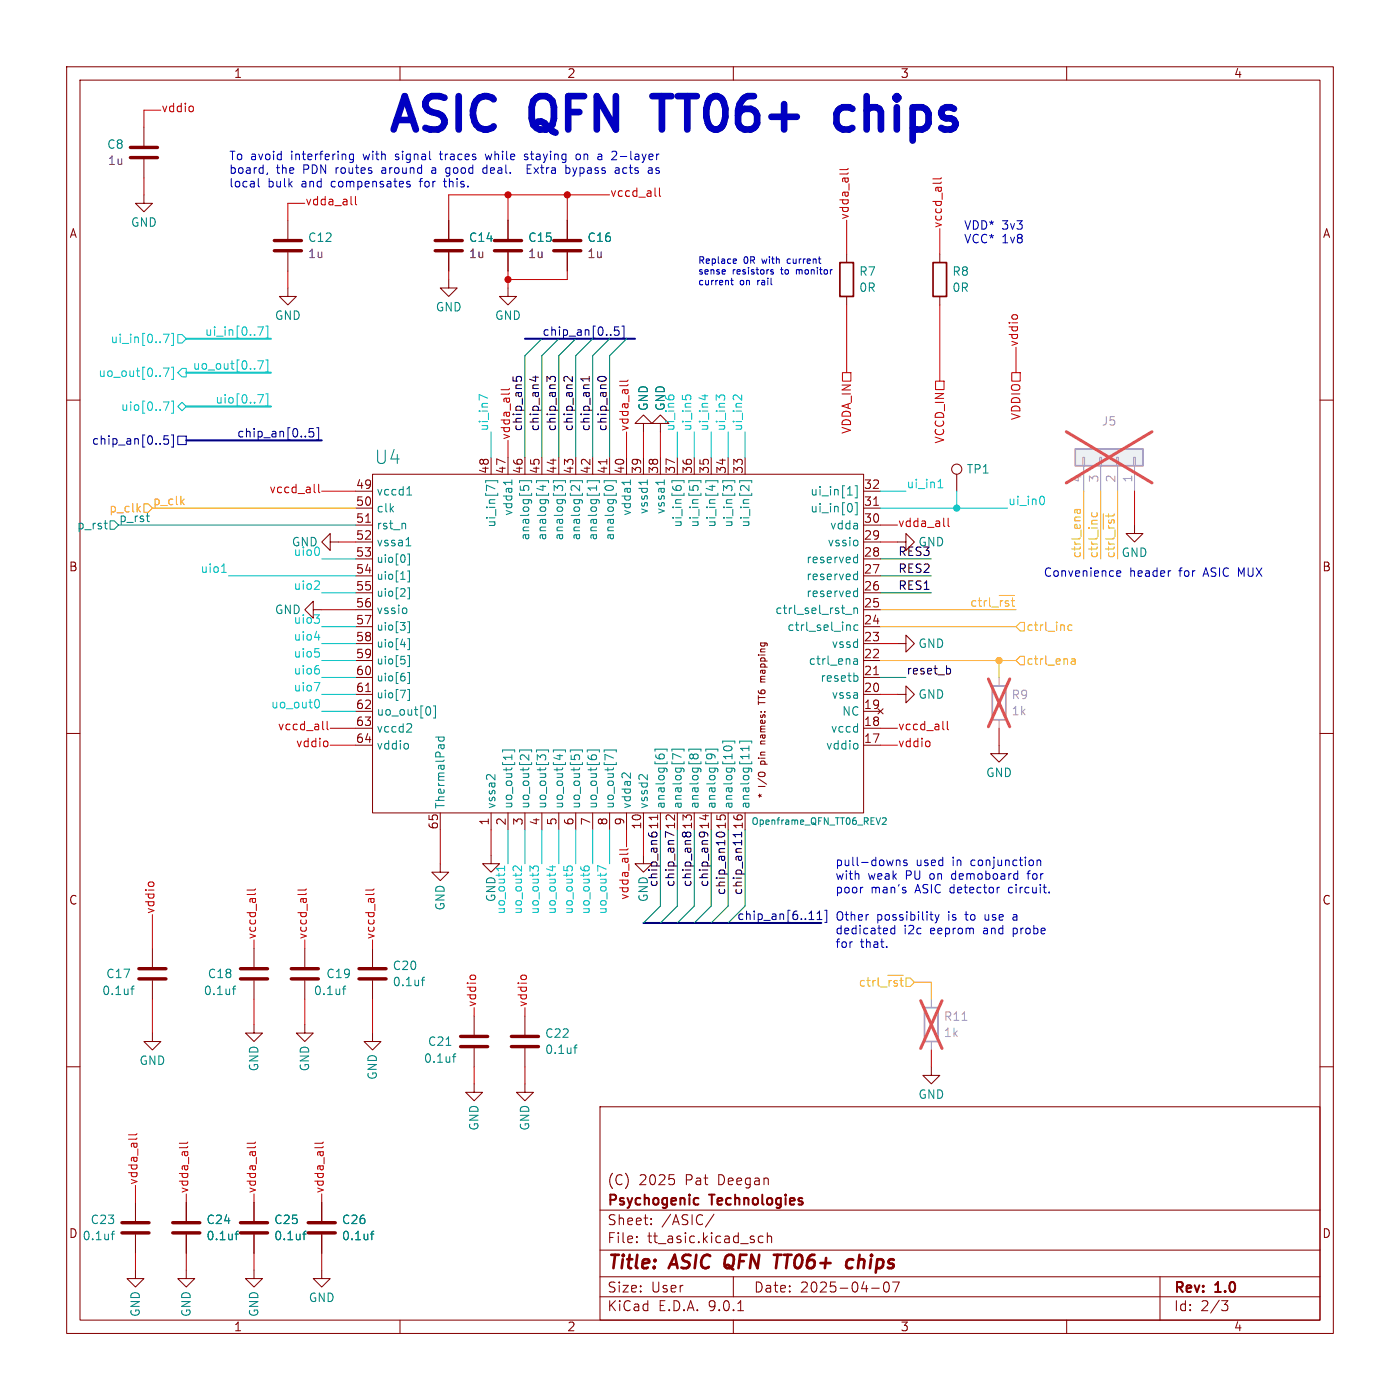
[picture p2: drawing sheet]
<svg xmlns="http://www.w3.org/2000/svg" width="210mm" height="210mm" viewBox="0 0 210 210" stroke-linecap="round" stroke-linejoin="round" font-family="sans-serif">
<g fill="none" stroke="#840000" stroke-width=".15">
<path d="M10 10h190v190h-190zM12 12h186v186h-186zM60 10v2M110 10v2M160 10v2M10 60h2M170.2 78.8v1.2h1.2l-1.2 1.3-1.3-1.3h1.3M198 60h2M134.6 96.5h1.3v-1.2l1.3 1.2-1.3 1.3v-1.3M10 110h2M198 110h2M10 160h2"/>
<path d="M90 166h108v32h-108zM100.4 176.2h.7M101 176.8l.2 .3v.3l-.2 .2M198 160h2M38.1 180.4v2.8M38.1 185.2v2.8M48.3 190.5v1.3h1.2l-1.2 1.3-1.3-1.3h1.3M60 198v2M90 194.5h108M90 191.5h108M90 187.5h108M90 181.5h108"/>
<path d="M95.5 186.3v.1M95.5 185.5v.1M97.7 183.6v.1M97.7 182.8v.1M107.1 182.1l-1.3 2M110 191.5v3M110 198v2M110.7 196.6h.8M114.5 185.5l-.5-.1-.3 .3v.4l.2 .2h.6M115.1 185.5a.37 .37 0 0 1 .6 .1v.8M115.1 184.9v1.5M130.7 193.2h1.2"/>
<path d="M132.7 192.4a1.02 1.02 0 0 0 .2 1.4h.1a.91 .91 0 0 0 .2-1.4M134.9 192.3l-.7 1.5M160 198v2M174 191.5v6.5M183.2 195.1h1l-.5 .6a.41 .41 0 0 1 .5 .3v.3l-.2 .2-.5 .1"/>
</g>
<path d="M108.9 188.5a1.5 1.5 0 0 0 0 1.6M116.1 188.2h1.1M128 189a.66 .66 0 0 0-1 .3l-.1 .5 .2 .3 .2 .1 .5-.1M128.9 188.2l-.2 2" fill="none" stroke="#840000" stroke-width=".4"/>
<path d="M104.3 179.7l.5 .1M104.8 180.6l-.5 .1" fill="none" stroke="#840000" stroke-width=".3"/>
<path d="M36.1 183.4h4M36.1 184.9h4" fill="none" stroke="#840000" stroke-width=".51"/>
<path d="M45.4 185.1h.5M45.9 184.7l-.3 .2v1.1" fill="none" stroke="#008484" stroke-width=".15"/>
<path d="M161.3 67.3h10.1v2.6h-10.1z" fill="#f0f0f0"/>
<path d="M161.3 67.3h10.1v2.6h-10.1zM148.8 102.9h2.1v5.1h-2.1zM138.7 151.1h2v5.1h-2z" fill="none" stroke="#a1a1a1" stroke-width=".25"/>
<g fill="none" stroke="#a1a1a1" stroke-width=".15">
<path d="M162.4 68.6h.3v1.3h-.3zM162.6 69.9v3.8M165 68.6h.2v1.3h-.2zM165.1 69.9v3.8M167.5 68.6h.3v1.3h-.3zM167.6 69.9v3.8M170.1 68.6h.2v1.3h-.2zM170.2 69.9v3.8M149.9 101.6v1.3M149.9 108v1.2M139.7 149.9v1.2M139.7 156.2v1.3"/>
<path d="M144.3 153.1h.7"/>
</g>
<path d="M159.9 64.8l12.9 7.6M172.8 64.8l-12.9 7.6M148.3 101.8l3.2 7.2M151.5 101.8l-3.2 7.2M138.1 150.1l3.2 7.2M141.3 150.1l-3.2 7.2" fill="none" stroke="#e65255" stroke-width=".46"/>
<g fill="none" stroke="#840000" stroke-width=".51">
<path d="M19.6 22.1h4M19.6 23.6h4M41.1 36.1h4.1M41.1 37.6h4.1M65.3 36.1h4M65.3 37.6h4M74.2 36.1h4M74.2 37.6h4M83.1 36.1h4M83.1 37.6h4M20.8 146.8h4.1M20.8 145.3h4.1"/>
<path d="M36.1 146.8h4M36.1 145.3h4M43.7 146.8h4.1M43.7 145.3h4.1M53.8 146.8h4.1M53.8 145.3h4.1M69.1 157h4.1M69.1 155.5h4.1M76.7 157h4.1M76.7 155.5h4.1M18.3 184.9h4.1M18.3 183.4h4.1"/>
<path d="M25.9 184.9h4.1M25.9 183.4h4.1M46.2 184.9h4.1M46.2 183.4h4.1"/>
</g>
<g fill="none" stroke="#840000" stroke-width=".15">
<path d="M21.6 19.1v2.8M21.6 29.2v1.3h1.3l-1.3 1.3-1.3-1.3h1.3M21.6 23.9v2.8M43.2 33v2.8M43.2 37.9v2.8M67.3 33v2.8M67.3 37.9v2.8M76.2 33v2.8M76.2 37.9v2.8M85.1 33v2.8M85.1 37.9v2.8M127 38.1v1.3"/>
<path d="M141 38.1v1.3M43.2 43.2v1.3h1.2l-1.2 1.2-1.3-1.2h1.3M67.3 41.9v1.3h1.3l-1.3 1.3-1.3-1.3h1.3M76.2 43.2v1.3h1.3l-1.3 1.2-1.3-1.2h1.3M127 44.5v1.2M141 44.5v1.2M53.3 78.8h2.6M53.3 76.2h2.6M53.3 73.7h2.6M54.9 78.3h.7M55.9 71.1h73.6v50.8h-73.6zM73.7 68.6v2.5"/>
<path d="M76.2 68.6v2.5M78.7 68.6v2.5M81.3 68.6v2.5M83.8 68.6v2.5M86.4 68.6v2.5M88.9 68.6v2.5M91 68.9v.7M91.4 68.6v2.5M94 68.6v2.5M96.5 63.5h1.3l-1.3-1.3-1.3 1.3h1.3v1.3M96.5 68.6v2.5M99.1 63.5h1.2l-1.2-1.3-1.3 1.3h1.3v1.3"/>
<path d="M99.1 68.6v2.5M101.6 68.6v2.5M104.1 68.6v2.5M106.7 68.6v2.5M109.2 68.6v2.5M111.8 68.6v2.5M129.5 78.8h2.6M129.5 76.2h2.6M129.5 73.7h2.6M131.1 75.8h.7M143.5 71.1v2.6M47 91.5v-1.3l-1.3 1.3 1.3 1.2v-1.2h1.3"/>
<path d="M49.5 81.3v-1.3l-1.2 1.3 1.2 1.3v-1.3h1.3M53.3 99.1h2.6M53.3 96.5h2.6M53.3 94h2.6M53.3 91.5h2.6M53.3 88.9h2.6M53.3 86.4h2.6M53.3 83.8h2.6M53.3 81.3h2.6M129.5 99.1h2.6M129.5 96.5h2.6M129.5 94h2.6"/>
<path d="M129.5 91.5h2.6M129.5 88.9h2.6M129.5 86.4h2.6M129.5 83.8h2.6M129.5 81.3h2.6M134.6 81.3h1.3v-1.3l1.3 1.3-1.3 1.3v-1.3M53.3 111.8h2.6M53.3 109.2h2.6M53.3 106.7h2.6M53.3 104.2h2.6M53.3 101.6h2.6M54.9 103.7h.7"/>
<path d="M113.8 105.1v.6M113.8 105.4h1M114.1 111.6h.7M114.1 101.7l.1 .2M114.1 111.5l.1 .1M114.2 101.9l-.1 .1M114.2 101.9h.6M129.5 111.8h2.6M129.5 109.2h2.6M129.5 106.7h2.6M129.5 104.2h2.6M129.5 101.6h2.6"/>
<path d="M131.1 101.2h.7M131.7 106.3l.8 .8M132.5 106.3l-.8 .8M134.6 104.2h1.3v-1.3l1.3 1.3-1.3 1.2v-1.2M149.9 111.8v1.2h1.2l-1.2 1.3-1.3-1.3h1.3M66 129.6v1.2h1.3l-1.3 1.3-1.2-1.3h1.2M66 121.9v2.6M73.7 128.3v1.3h1.2l-1.2 1.2-1.3-1.2h1.3M73.7 121.9v2.6M76.2 121.9v2.6M78.7 121.9v2.6M81.3 121.9v2.6"/>
<path d="M83.8 121.9v2.6M86.4 121.9v2.6M88.9 121.9v2.6M91.4 121.9v2.6M94 121.9v2.6M96.5 128.3v1.3h1.3l-1.3 1.2-1.3-1.2h1.3M96.5 121.9v2.6M98.6 122.2v.8M99.1 121.9v2.6M101.6 121.9v2.6M104.1 121.9v2.6M106.7 121.9v2.6"/>
<path d="M109.2 121.9v2.6M111.8 121.9v2.6M22.9 155v1.2h1.2l-1.2 1.3-1.3-1.3h1.3M22.9 142.3v2.8M22.9 147.1v2.8M38.1 153.7v1.3h1.3l-1.3 1.2-1.3-1.2h1.3M38.1 142.3v2.8M38.1 147.1v2.8M45.7 153.7v1.3h1.3l-1.3 1.2-1.3-1.2h1.3M45.7 142.3v2.8M45.7 147.1v2.8M55.9 155v1.2h1.2l-1.2 1.3-1.3-1.3h1.3"/>
<path d="M55.9 142.3v2.8M55.9 147.1v2.8M71.1 152.4v2.8M71.1 157.2v2.8M78.7 152.4v2.8M78.7 157.2v2.8M71.1 162.6v1.2h1.3l-1.3 1.3-1.3-1.3h1.3M78.7 162.6v1.2h1.3l-1.3 1.3-1.2-1.3h1.2M139.7 160v1.3h1.3l-1.3 1.3-1.3-1.3h1.3M20.3 190.5v1.3h1.3l-1.3 1.3-1.3-1.3h1.3M20.3 180.4v2.8M20.3 185.2v2.8"/>
<path d="M27.9 190.5v1.3h1.3l-1.3 1.3-1.2-1.3h1.2M27.9 180.4v2.8M27.9 185.2v2.8M38.1 190.5v1.3h1.3l-1.3 1.3-1.3-1.3h1.3M38.1 180.4v2.8M38.1 185.2v2.8M48.3 180.4v2.8M48.3 185.2v2.8"/>
<circle cx="143.5" cy="70.4" r=".76"/>
</g>
<g fill="none" stroke="#008484" stroke-width=".15">
<path d="M15.6 78.5h.5M15.9 79.3h.2M16.5 78.1h.6l.7 .7-.7 .6h-.6zM17.8 78.8h35.5M21.9 77.4h.5M22.2 78.2h.2M60.8 78.6v.7M61 74.3h.7M61.3 73.2l.1-.2v1.3M72.8 72.4v-.3h1.9v.3M74.2 73.3l-1.2-.5v.8M76.8 72v.7"/>
<path d="M76.8 72.4h-1.3l.2 .1M77.9 72.4v-.3h1.8v.3M78 72.9v.6M78.5 73.4v-.3l.3-.3 .5 .2v.4M80.5 72.4v-.3h1.8v.3M81 73h.9M81.4 72.8v.8l-.9-.3M83 72.4v-.3h1.8v.3M84.4 73.4v-.3l-.2-.3-.5 .1-.1 .4-.5-.5v.8M85.5 72.4v-.3h1.9v.3M86.9 72.8v.8l-.9-.8-.3 .2v.4M88.1 72.4v-.3h1.8v.3"/>
<path d="M89.5 72.8v.8M89.5 73.2h-1.3l.3 .2M90.6 72.4v-.3h1.8v.3M90.8 73.4l-.1-.1a.69 .69 0 0 1 .6-.5 .69 .69 0 0 1 .7 .2v.4M94.6 72v.7M94.6 72.4h-1.3l.2 .1M97.1 72v.7M99.6 72v.7M100.8 72.4v-.3h1.8v.3M100.9 73v.2M101.4 73.1l.2-.3h.3l.3 .3M103.3 72.4v-.3h1.8v.3"/>
<path d="M103.4 72.9v.6M103.9 73.1l.3-.3h.3l.2 .3M105.9 72.4v-.3h1.8v.3M106.4 73h.9M106.8 72.8v.8M108.4 72.4v-.3h1.8v.3M109 73.3l-.5-.5v.8M109 73.1l.3-.3h.3l.2 .3M110.9 72.4v-.3h1.9v.3M112.3 72.8v.8l-.7-.7-.3-.1-.2 .3M127.1 74.3h.7M127.5 75.5a.79 .79 0 0 1 0 1.3"/>
<path d="M128.3 75.4h.3v1.8h-.3M128.3 72.9h.3v1.8h-.3M60.1 96.7h.7M60.9 81.9h.7M61 91.3v.6M61.1 83.1h.3v1.6h-.3M61.1 85.6h.3v1.7h-.3M61.1 88.2h.3v1.6h-.3M61.1 93.3h.3v1.6h-.3M61.1 95.8h.3v1.6h-.3M61.1 98.3h.3v1.7h-.3M126.8 92.2h1"/>
<path d="M127.4 93.7l.1 .2v.7M128 99.5l.2 .2 .4-.1M128.1 91.3l.2-.1 .3 .1v.7M128.1 98.9h.5v.8M128.1 91.2v.8M128.1 89.4h.5M128.1 88.7h.5M128.1 86.9h.5M128.1 86.2h.5M128.1 84.4h.5M128.1 83.6h.5M128.6 81.2v.6"/>
<path d="M128.6 83.1v1.3M128.6 85.7v1.3M128.6 88.2v1.3M128.6 99.1l-.4 .1-.2 .2M128.7 93.8l-.4-.1-.2 .3v.3l.1 .2h.5M60 103.5h.8l-.5 1.2M61.1 103.4h.3v1.7h-.3M61.1 100.9h.3v1.6h-.3M61.1 111.6l.2 .2v.3l-.2 .2M61.5 108.5l.2 .3v.3l-.7 .7h.7M64.2 106a.69 .69 0 0 1 .5 .5 .69 .69 0 0 1-.3 .7l-.2 .1M65 105.9h.3v1.8h-.3"/>
<path d="M65.3 110.6h1.3M65.8 110.6v.3l.2 .3h.4l.2-.2v-.4M74.2 116.2v.8l-.7-.7-.3-.1-.2 .1M75.4 112.8v-.3h1.8v.3M76.8 113.2v.8M77.9 112.8v-.3h1.8v.3M79.3 113.2v.8l-.9-.8-.3 .1-.1 .5M80.5 112.8v-.3h1.8v.3M81.9 113.8v-.3l-.3-.3-.4 .1-.1 .3-.5-.4v.8M83 112.8v-.3h1.8v.3M83.6 113.3h.8M84 113.2v.8"/>
<path d="M85.5 112.8v-.3h1.9v.3M85.7 113.3v.6M86.2 113.8v-.3l.2-.3 .5 .1v.5M88.1 112.8v-.3h1.8v.3M88.2 113.3v.3M88.7 113.7v-.2l.2-.3 .5 .1 .1 .4M90.6 112.8v-.3h1.8v.3M92 113.7l-1.3-.5v.8M94.6 115.9v.8l-.8-.7-.3-.1-.2 .3M97.1 116.2v.8l-.7-.7-.3-.1-.2 .1M98.2 112.7v-.3h1.9v.3M98.4 113.2l.1 .4"/>
<path d="M98.9 113.7v-.4l.2-.2 .5 .1v.5M100.8 112.7v-.3h1.8v.3M102.2 113.6l-1.3-.6v.9M103.3 112.7v-.3h1.8v.3M104 113.3l-.2-.2-.2 .1-.2 .1 .1 .4M104 113.3l.2-.2 .4 .1 .1 .1v.4M104 113.6l-.1 .1M104 113.3v.3M104 113.6l.1 .1M105.9 112.7v-.3h1.8v.3M106 113.7v-.4l.1-.1a.84 .84 0 0 1 1.2 .3v.2M106.5 113.1l.3 .2-.1 .4"/>
<path d="M108.4 111.5v-.3h1.8v.3M108.6 112.1a.84 .84 0 0 1 1.2 .1 .69 .69 0 0 1-.5 .5 .69 .69 0 0 1-.7-.3zM110.9 111.5v-.3h1.9v.3M112.3 111.9v.7M112.3 112.3h-1.2l.3 .3M128.2 101.4h.4l.1 .2-.1 .5-.4 .1M128.6 111.6l.1 .2v.3l-.1 .2M132.4 122.8l.3-.1 .2 .2-.6 .8h.6M19.6 148.3h.5M20.1 147.9l-.3 .2v1.1M34.9 148.3h.4M35.3 147.9l-.3 .2v1.1"/>
<path d="M51.4 148.3h.5M51.9 147.9l-.3 .2v1.1M63.2 147h.5M63.7 146.6l-.3 .2v1.1M66.9 156.8h.7M67.9 158.5h.5M68.4 158.1l-.3 .2v1M86.1 157.2h.4M86.5 156.7l-.3 .2v1.1M16.7 185.1h.5M17.2 184.7l-.3 .2v1.1M35.3 185.1h.4"/>
<path d="M35.7 184.7l-.3 .2v1.1M45.4 185.1h.5M45.9 184.7l-.3 .2v1.1M55.6 185.1h.5M56.1 184.7l-.3 .2v1.1"/>
</g>
<path d="M126 39.4h2v5.1h-2zM140 39.4h2v5.1h-2z" fill="none" stroke="#840000" stroke-width=".25"/>
<g fill="none" stroke="#c20000" stroke-width=".15">
<path d="M24.1 16.5h-2.5v2.6M28.9 16l.1 .2v.3l-.1 .2M21.6 26.7v2.5M45.7 30.5h-2.5v2.5M52.7 30.7h.1M53.3 29.5v1l.2 .2M76.2 29.2v3.8M85.1 29.2v3.8M91.4 29.2h-24.1v3.8M98.3 29.4l.1 .1M98.9 28.2v1.1l.2 .2M127 33v5.1"/>
<path d="M127.2 25.9v.1M127.2 25.3l-.2 .1h-1M141 34.3v3.8M141.2 27.3l-.1 .1M141.2 26.6l-.2 .2h-1.1M43.2 40.7v2.5M67.3 40.7v1.2M76.2 40.7v2.5M76.4 58.3l-.2 .2h-1M76.4 58.9v.2M85.1 40.7v1.2h-8.9M94.2 57.7l-.1 .1"/>
<path d="M94.2 57l-.2 .2h-1.1M126.4 55.9h1.2v1.3h-1.2zM127 45.7v10.2M140.3 57.2h1.3v1.2h-1.3zM141 45.7v11.5M151.8 55.9h1.2v1.3h-1.2zM151.8 47.3l.2-.1h.4l.2 .1M152.4 52.1v3.8M47.2 73.8l.1 .1M47.8 72.6v1.1l.2 .2M48.3 73.7h5M76.2 66.1v2.5"/>
<path d="M94 64.8v3.8M96.5 64.8v3.8M99.1 64.8v3.8M132.1 78.8h2.5M141.6 78.9l.1 .1M142.2 77.7v1.1l.2 .2M170.2 73.7v5.1M48.3 91.5h5M50.8 81.3h2.5M132.1 96.5h2.5M132.1 81.3h2.5M48.5 109.4l.1 .1"/>
<path d="M49.1 108.2v1.1l.1 .2M49.1 111.2l.1 .2v.4l-.1 .1M49.5 109.2h3.8M49.5 111.8h3.8M132.1 109.2h2.5M132.1 111.8h2.5M132.1 104.2h2.5M139.4 111.2l.1 .2v.4l-.1 .1M141.5 109.4l.1 .1M142.1 108.2v1.1l.2 .2M149.9 109.2v2.6M22.3 132.4l.2-.1h.3l.2 .1"/>
<path d="M22.9 137.2v5.1M38.3 133.3l-.2 .2h-1M38.3 134v.1M46 133.3l-.2 .2h-1.1M46 134l-.1 .1M56.1 134l-.1 .1M56.1 133.3l-.2 .2h-1.1M66 124.5v5.1M73.7 124.5v3.8M94 124.5v2.5M94.2 128l-.1 .1M94.2 127.3l-.2 .2h-1.1"/>
<path d="M96.5 124.5v3.8M22.9 149.9v5.1M38.1 141v1.3M38.1 149.9v3.8M45.7 141v1.3M45.7 149.9v3.8M55.9 141v1.3M55.9 149.9v5.1M70.6 146.4l.1-.1h.4l.2 .1M71.1 151.1v1.3M78.2 146.4l.2-.1h.3l.2 .1M78.7 151.1v1.3"/>
<path d="M139.7 157.5v2.5M20.3 177.8v2.6M20.6 170.7l-.1 .1M20.6 170l-.2 .2h-1.1M27.9 179.1v1.3M28.2 171.3l-.2 .2h-1.1M28.2 172l-.1 .1M38.1 179.1v1.3M38.3 171.3l-.2 .2h-1M38.3 172v.1M48.3 179.1v1.3M48.5 172l-.1 .1"/>
<path d="M48.5 171.3l-.2 .2h-1.1M71.1 160v2.6M78.7 160v2.6M20.3 188v2.5M27.9 188v2.5M38.1 188v2.5M48.3 188v2.5"/>
</g>
<g fill="none" stroke="#c2c200" stroke-width=".15">
<path d="M161.5 76.4l.1 .4 .1 .2M162 76.4v.4l-.1 .2M162 76.4l-.7 .1v.5M162.6 73.7v10.1M163.8 76.9l-.1 .4 .3 .2h.3l.2-.1v-.5M165.1 73.7v10.1M167.6 73.7v10.1M132.1 99.1h20.3M132.1 91.5h20.3M132.1 94h20.3M149.9 99.1v2.5M153 98.4h.7v1.3h-.7l-.6-.6z"/>
<path d="M153 93.4h.7v1.2h-.7l-.6-.6zM160.7 99.5l.2 .2 .4-.1M160.7 98.9h.5l.1 .8M160.8 93.8l-.4-.1-.2 .3v.3l.1 .2h.5M161.3 99.1l-.4 .1-.2 .2M133.2 146.3h2.3M135.9 146.7h.6l.7 .6-.7 .7h-.6zM137.2 147.3h2.5v2.6"/>
</g>
<path d="M92.8 49h-.6l-.1 .6 .2-.1 .4 .1 .2 .2-.1 .4-.2 .1-.5-.1M93.3 48.9h.3v1.8h-.3M25.2 65.4h-.6v.6l.1-.1h.5l.1 .2-.1 .4-.2 .1-.4-.1M25.7 65.2h.3v1.9h-.3M26.7 65.4h1.2v1.3h-1.2zM47 64.3h-.6l-.1 .6 .2-.1h.5l.1 .2-.1 .4-.2 .1-.5-.1M47.5 64.2h.3v1.8h-.3M122.6 137.9h.7M122.6 137l.3-.3v1.2M123.7 136.5h.3v1.9h-.3" fill="none" stroke="#000084" stroke-width=".15"/>
<g fill="none" stroke="#00c2c2" stroke-width=".15">
<path d="M24.5 50.1h.9l-.6 1.3M24.5 55.2h.9l-.6 1.3M25.7 50h.3v1.8h-.3M25.7 55.1h.3v1.8h-.3M26.7 50.2h.6l.6 .6-.6 .7h-.6zM26.7 55.9l.6-.6h.6v1.2h-.6zM38.7 54.1h.8l-.5 1.3M38.7 49h.8l-.5 1.3M38.7 59.2h.8l-.5 1.3M39.9 54h.3v1.8h-.3M39.9 48.9h.3v1.8h-.3M39.9 59.1h.3v1.8h-.3"/>
<path d="M73.1 59.7l-1.2-.5v.8M100.5 59.2l.5 .1 .1 .4M102.4 59.3v.6M102.8 59.8v-.3l.3-.3 .5 .2v.4M105.3 59.4h.9M105.7 59.2v.8M108.7 59.9v-.4l-.2-.3-.5 .1-.1 .4-.5-.5v.8M111.2 59.2v.8l-.9-.8-.3 .2v.4M24.5 60.3h.9l-.6 1.3M25.7 60.2h.3v1.8h-.3M27.3 60.3l.6 .7-.6 .6-.6-.6zM73.7 64.8v3.8"/>
<path d="M101.6 64.8v3.8M104.1 64.8v3.8M106.7 64.8v3.8M109.2 64.8v3.8M111.8 64.8v3.8M132.1 76.2h19M132.1 73.7h3.8M140.7 73.2h.7M140.8 72.2l.3-.3v1.3M143.5 73.7v2.5M156.4 74.4a.79 .79 0 0 1 0 1.3M33.2 85.9h.7"/>
<path d="M34.3 86.4h19M47.1 92.2h.8l-.4 .5M47.2 95.6h.8M47.3 97.3h.6M47.8 87.2l.1 .2v.3l-.8 .7h.8M47.8 92.8l.1 .1-.1 .5M47.8 97.8l.1 .2-.1 .5M47.9 82.5l-.1 .7M48.3 99.1h5M48.3 83.8h5M48.3 94h5M48.3 96.5h5"/>
<path d="M48.3 88.9h5M47.1 102.4h.9l-.6 1.2M47.5 104.9a.69 .69 0 0 1 .5 .5 .69 .69 0 0 1-.3 .7l-.2 .1M47.8 100.4l.1 .2-.1 .4M48.3 101.6h5M48.3 104.2h5M48.3 106.7h5M75.7 129.9v.7M75.7 130.3h-1.3l.4 .3M76.2 124.5v5.1M78.2 129.9v.8l-.9-.8-.3 .1v.4M78.7 124.5v5.1"/>
<path d="M80.8 130.5v-.4l-.3-.2-.4 .1-.1 .3-.5-.4v.8M81.3 124.5v5.1M82.5 130h.8M82.9 129.8v.8M83.8 124.5v5.1M84.6 130v.6M85.1 130.4v-.3l.2-.2 .5 .1v.4M86.4 124.5v5.1M87.1 130l.1 .4M87.6 130.4v-.3l.2-.2 .5 .1 .1 .4M88.9 124.5v5.1M90.9 130.4l-1.2-.6v.9"/>
<path d="M91.4 124.5v5.1"/>
</g>
<path d="M20.7 76.3l.4 .5M21.1 76l-.5 .4M21.6 75.6h.6l.7 .6-.7 .7h-.6zM22.9 76.2h30.4M27.3 75.2l.3 .5M27.6 74.9l-.5 .4" fill="none" stroke="#f90" stroke-width=".15"/>
<g fill="none" stroke="#000" stroke-width=".15">
<path d="M77 56.5v.6M77.5 57.1l-.1-.4 .3-.2 .5 .1v.5M79.9 56.6h.9M80.3 56.4v.8l-.9-.3M83.3 57.1v-.4l-.2-.2h-.5l-.1 .4-.5-.4v.7M85.8 56.5v.7l-.9-.7h-.2l-.1 .2v.4M88.4 56.5v.7M88.4 56.8h-1.3l.4 .4M89.8 57.1l-.1-.2a.69 .69 0 0 1 .5-.5 .69 .69 0 0 1 .7 .2v.3l-.1 .2M142.1 100.3h.4l.1 .2-.1 .5-.4 .1M97.3 124.9a.45 .45 0 0 0 .3 .6M97.8 124.9v.5"/>
<path d="M98.5 124.9v.5M101.1 125.3l-1.3-.5v.8M102.4 124.9v.5M102.8 124.9l.1 .2M102.9 125.3l-.1 .1M102.9 125.1v.2M102.9 125.3l.1 .1M103 124.9l-.1 .2M103.6 124.9v.5M105 124.9l-.1 .4 .1 .2M105.6 124.9l.1 .4-.1 .2M105.9 124.9a.45 .45 0 0 1 .3 .5"/>
<path d="M107.6 124.9l-.2 .2a.69 .69 0 0 0 .6 .5 .69 .69 0 0 0 .6-.2l.1-.3-.1-.2M111.2 124.8v.7M111.2 125.2h-1.2l.3 .3"/>
</g>
<path d="M27.9 50.8h12.7M27.9 55.9h12.7M27.9 61h12.7" fill="none" stroke="#00c2c2" stroke-width=".3"/>
<path d="M78.7 50.8h2.6M91.4 50.8h3.8M27.9 66.1h20.4M96.5 138.4h26.7" fill="none" stroke="#000084" stroke-width=".3"/>
<g fill="none" stroke="#008400" stroke-width=".15">
<path d="M81.3 50.8l-2.6 2.6v15.2M83.8 50.8l-2.5 2.6v15.2M86.4 50.8l-2.6 2.6v15.2M88.9 50.8l-2.5 2.6v15.2M91.4 50.8l-2.5 2.6v15.2M94 50.8l-2.6 2.6v15.2M132.1 88.9h7.6M132.1 83.8h7.6M132.1 86.4h7.6M132.1 101.6h3.8M99.1 124.5v11.4l-2.6 2.5M101.6 124.5v11.4l-2.5 2.5"/>
<path d="M104.1 124.5v11.4l-2.5 2.5M106.7 124.5v11.4l-2.6 2.5M109.2 124.5v11.4l-2.5 2.5M111.8 124.5v11.4l-2.6 2.5"/>
</g>
<g fill="none" stroke="#0000c2" stroke-width=".15">
<path d="M38.7 26.8v1.1l.2 .1M40.1 25.9l-.1 .3M53 23.1v1l-.2 .3-.3-.1M53 23.2l-.3-.1-.3 .3v.3l.1 .2h.5M61 27.4l.5 .4-.1 .2h-.4M61.5 27.3l-.3-.1-.2 .2M64.9 25.2h-.1M64.9 25.5a.25 .25 0 0 0-.2 .3 .25 .25 0 0 0 .2 .2M65.9 23.1h.5M66.1 22.7v1.2M66.5 27.2h.5M66.7 26.8v1.2"/>
<path d="M66.9 26.4h.3M66.9 25.9l.4 .1M67.3 25.2l-.4 .1M72.8 23.1l.2 .9 .3-.6M73 25.2h-.3l-.3 .2v.4l.1 .1h.5M79.1 25.3h.4M79.1 23.2l-.3-.1-.1 .3 .5 .3M79.2 23.8l-.2 .2-.3-.1M79.7 24.7h-.6v1.3h.6M85.4 25.2l.1 .2v.4l-.1 .1-.4 .1M85.9 25.2l.3 .8M86 26.4h-.1"/>
<path d="M86.5 23.2l.1-.1 .4 .1 .1 .5-.2 .2-.3 .1-.1-.2zM90.1 23.1l.2 .2v.7M90.3 23.9l-.2 .1M90.3 23.4l-.2 .1M92.4 25.2h.4l.1 .8M92.9 25.9l-.5 .1M92.9 25.5h-.5M93.5 25.2l-.1 .2v.4l.3 .2M98.4 25.2v.3l.5 .1v.2l-.2 .2-.3-.1M110.1 38.8l.3 .1 .1 .2-.5 .1M110.4 39.5h-.3M118.2 38.9l-.1 .1 .1 .5"/>
<path d="M108.7 40.5l.1 .2-.5 .1M109.6 42.1h.4M109.7 41.7v.9l.3 .1M116 40.5h-.3l-.1 .1 .1 .1 .3 .1v.3h-.4M119.5 40.5v.6M119.5 40.5h.1M167.5 86l.6-.1v-.2l-.4-.1-.2 .2 .1 .6h.5M175.5 85.6h.1M129.3 133.1h.1M130.2 137.2h.1M133.7 139.3l-.1 .2 .1 .5 .1 .1 .4-.1M134.2 138.8v1.3"/>
<path d="M134.5 129v.9M134.5 129.1l.1-.1 .3 .1 .1 .8M135.7 133.5l.2 .2-.2 .2M135.7 133.1l.1 .1M136 129.1l-.3-.1-.2 .2 .1 .2 .4 .1v.3h-.5M139.5 137.2h.5M139.7 138h.3M140.3 137.2l.3 .8M140.6 138l-.2 .3-.1 .2M140.9 137.2l-.3 .8M149.9 133.1l-.2 .1M152.1 137.2h-.1"/>
<path d="M152.1 137.5a.25 .25 0 0 0-.2 .3 .25 .25 0 0 0 .2 .2M154.2 130.8v1.1M155.6 129.1l.1-.1 .3 .1 .1 .8M155.6 129v.9M157.4 133.8v.1M133 142v.1"/>
</g>
<path d="M97.9 14.4h2.8M127.9 16.3l-.5-.2h-1l-.7 .5-.2 .4v1.5l.5 .7 .4 .2h1l.5-.2" fill="none" stroke="#0000c2" stroke-width="1"/>
<circle cx="143.5" cy="76.2" r=".46" fill="#00c2c2" stroke="#00c2c2" stroke-width=".15"/>
<g fill="#c20000" stroke="#c20000" stroke-width=".15">
<circle cx="76.2" cy="41.9" r=".46"/>
<circle cx="76.2" cy="29.2" r=".46"/>
<circle cx="85.1" cy="29.2" r=".46"/>
</g>
<circle cx="149.9" cy="99.1" r=".46" fill="#c2c200" stroke="#c2c200" stroke-width=".15"/>
<g font-size="7" fill="#0000c2">
<text x="57.9" y="20.1">ASIC</text>
<text x="80.2" y="20.1">QFN</text>
<text x="100.7" y="20.1">TT06+</text>
<text x="129.9" y="20.1">chips</text>
</g>
<text font-size="2.8" fill="#008484" x="56.1" y="69.8">U4</text>
<g font-size="2.8" fill="#840000">
<text x="91" y="190.9">Title:</text>
<text x="100.7" y="190.9">ASIC</text>
<text x="109.6" y="190.9">QFN</text>
<text x="117.8" y="190.9">TT06+</text>
<text x="129.4" y="190.9">chips</text>
</g>
<g font-size="2.1" fill="#840000">
<text x="91" y="178">(C)</text>
<text x="95.8" y="178">2025</text>
<text x="102.8" y="178">Pat</text>
<text x="107.8" y="178">Deegan</text>
<text x="91" y="184">Sheet:</text>
<text x="91" y="181.2">Psychogenic</text>
<text x="99.2" y="184">/ASIC/</text>
<text x="106.6" y="181.2">Technologies</text>
<text x="91" y="186.7">File:</text>
<text x="97.1" y="186.7">tt_asic.kicad_sch</text>
<text x="91" y="196.9">KiCad</text>
<text x="91" y="194.1">Size:</text>
<text x="97.7" y="194.1">User</text>
<text x="98.7" y="196.9">E.D.A.</text>
<text x="106.3" y="196.9">9.0.1</text>
<text x="113" y="194.1">Date:</text>
<text x="120" y="194.1">2025-04-07</text>
<text x="176" y="194.3">Rev:</text>
<text x="176" y="196.9">Id:</text>
<text x="180.1" y="196.9">2/3</text>
<text x="182.4" y="194.3">1.0</text>
</g>
<g font-size="1.8" fill="#840000">
<text x="35" y="11.9">1</text>
<text x="85" y="11.9">2</text>
<text x="135" y="11.9">3</text>
<text x="185" y="11.9">4</text>
<text x="10.3" y="35.9">A</text>
<text x="198.3" y="35.9">A</text>
<text x="73.4" y="71.2" transform="rotate(-90 73.4 71.2)">48</text>
<text x="75.9" y="71.2" transform="rotate(-90 75.9 71.2)">47</text>
<text x="78.5" y="71.2" transform="rotate(-90 78.5 71.2)">46</text>
<text x="81" y="71.2" transform="rotate(-90 81 71.2)">45</text>
<text x="83.6" y="71.2" transform="rotate(-90 83.6 71.2)">44</text>
<text x="86.1" y="71.2" transform="rotate(-90 86.1 71.2)">43</text>
<text x="88.6" y="71.2" transform="rotate(-90 88.6 71.2)">42</text>
<text x="91.2" y="71.2" transform="rotate(-90 91.2 71.2)">41</text>
<text x="93.7" y="71.2" transform="rotate(-90 93.7 71.2)">40</text>
<text x="96.3" y="71.2" transform="rotate(-90 96.3 71.2)">39</text>
<text x="98.8" y="71.2" transform="rotate(-90 98.8 71.2)">38</text>
<text x="101.3" y="71.2" transform="rotate(-90 101.3 71.2)">37</text>
<text x="103.9" y="71.2" transform="rotate(-90 103.9 71.2)">36</text>
<text x="106.4" y="71.2" transform="rotate(-90 106.4 71.2)">35</text>
<text x="109" y="71.2" transform="rotate(-90 109 71.2)">34</text>
<text x="111.5" y="71.2" transform="rotate(-90 111.5 71.2)">33</text>
<text x="53.3" y="76">50</text>
<text x="53.3" y="73.4">49</text>
<text x="129.5" y="76">31</text>
<text x="129.5" y="73.4">32</text>
<text x="53.3" y="83.6">53</text>
<text x="53.3" y="81">52</text>
<text x="53.3" y="78.5">51</text>
<text x="129.5" y="83.6">28</text>
<text x="129.5" y="81">29</text>
<text x="129.5" y="78.5">30</text>
<text x="10.3" y="85.9">B</text>
<text x="53.3" y="88.7">55</text>
<text x="53.3" y="86.1">54</text>
<text x="129.5" y="88.7">26</text>
<text x="129.5" y="86.1">27</text>
<text x="198.3" y="85.9">B</text>
<text x="53.3" y="93.7">57</text>
<text x="53.3" y="91.2">56</text>
<text x="129.5" y="93.7">24</text>
<text x="129.5" y="91.2">25</text>
<text x="53.3" y="101.4">60</text>
<text x="53.3" y="98.8">59</text>
<text x="53.3" y="96.3">58</text>
<text x="129.5" y="101.4">21</text>
<text x="129.5" y="98.8">22</text>
<text x="129.5" y="96.3">23</text>
<text x="53.3" y="106.4">62</text>
<text x="53.3" y="103.9">61</text>
<text x="129.5" y="106.4">19</text>
<text x="129.5" y="103.9">20</text>
<text x="53.3" y="111.5">64</text>
<text x="53.3" y="109">63</text>
<text x="129.5" y="111.5">17</text>
<text x="129.5" y="109">18</text>
<text x="65.8" y="124.5" transform="rotate(-90 65.8 124.5)">65</text>
<text x="73.4" y="123.9" transform="rotate(-90 73.4 123.9)">1</text>
<text x="75.9" y="123.9" transform="rotate(-90 75.9 123.9)">2</text>
<text x="78.5" y="123.9" transform="rotate(-90 78.5 123.9)">3</text>
<text x="81" y="123.9" transform="rotate(-90 81 123.9)">4</text>
<text x="83.6" y="123.9" transform="rotate(-90 83.6 123.9)">5</text>
<text x="86.1" y="123.9" transform="rotate(-90 86.1 123.9)">6</text>
<text x="88.6" y="123.9" transform="rotate(-90 88.6 123.9)">7</text>
<text x="91.2" y="123.9" transform="rotate(-90 91.2 123.9)">8</text>
<text x="93.7" y="123.9" transform="rotate(-90 93.7 123.9)">9</text>
<text x="96.3" y="124.5" transform="rotate(-90 96.3 124.5)">10</text>
<text x="101.3" y="124.5" transform="rotate(-90 101.3 124.5)">12</text>
<text x="111.5" y="124.5" transform="rotate(-90 111.5 124.5)">16</text>
<text x="10.3" y="135.9">C</text>
<text x="198.3" y="135.9">C</text>
<text x="10.3" y="185.9">D</text>
<text x="198.3" y="185.9">D</text>
<text x="35" y="199.9">1</text>
<text x="85" y="199.9">2</text>
<text x="135" y="199.9">3</text>
<text x="185" y="199.9">4</text>
</g>
<g font-size="1.8" fill="#c20000">
<text x="24.1" y="17">vddio</text>
<text x="91.4" y="29.7">vccd_all</text>
<text x="45.7" y="31">vdda_all</text>
<text x="127.5" y="33" transform="rotate(-90 127.5 33)">vdda_all</text>
<text x="141.5" y="34.3" transform="rotate(-90 141.5 34.3)">vccd_all</text>
<text x="152.9" y="52.1" transform="rotate(-90 152.9 52.1)">vddio</text>
<text x="94.5" y="64.8" transform="rotate(-90 94.5 64.8)">vdda_all</text>
<text x="127.9" y="65.2" transform="rotate(-90 127.9 65.2)">VDDA_IN</text>
<text x="153.3" y="63.1" transform="rotate(-90 153.3 63.1)">VDDIO</text>
<text x="141.8" y="66.6" transform="rotate(-90 141.8 66.6)">VCCD_IN</text>
<text x="40.3" y="74.2">vccd_all</text>
<text x="134.6" y="79.3">vdda_all</text>
<text x="41.6" y="109.8">vccd_all</text>
<text x="44.3" y="112.3">vddio</text>
<text x="134.6" y="109.8">vccd_all</text>
<text x="134.6" y="112.3">vddio</text>
<text x="23.4" y="137.2" transform="rotate(-90 23.4 137.2)">vddio</text>
<text x="94.5" y="135.1" transform="rotate(-90 94.5 135.1)">vdda_all</text>
<text x="38.6" y="141" transform="rotate(-90 38.6 141)">vccd_all</text>
<text x="46.2" y="141" transform="rotate(-90 46.2 141)">vccd_all</text>
<text x="56.4" y="141" transform="rotate(-90 56.4 141)">vccd_all</text>
<text x="71.6" y="151.1" transform="rotate(-90 71.6 151.1)">vddio</text>
<text x="79.3" y="151.1" transform="rotate(-90 79.3 151.1)">vddio</text>
<text x="20.8" y="177.8" transform="rotate(-90 20.8 177.8)">vdda_all</text>
<text x="28.5" y="179.1" transform="rotate(-90 28.5 179.1)">vdda_all</text>
<text x="38.6" y="179.1" transform="rotate(-90 38.6 179.1)">vdda_all</text>
<text x="48.8" y="179.1" transform="rotate(-90 48.8 179.1)">vdda_all</text>
</g>
<g font-size="1.8" fill="#008484">
<text x="16" y="22.5">C8</text>
<text x="19.6" y="34.2">GND</text>
<text x="46.1" y="36.5">C12</text>
<text x="70.2" y="36.5">C14</text>
<text x="79.1" y="36.5">C15</text>
<text x="88" y="36.5">C16</text>
<text x="128.8" y="41.6">R7</text>
<text x="142.8" y="41.6">R8</text>
<text x="65.3" y="46.9">GND</text>
<text x="128.8" y="44">0R</text>
<text x="142.8" y="44">0R</text>
<text x="41.1" y="48.2">GND</text>
<text x="74.2" y="48.2">GND</text>
<text x="97.4" y="61.7" transform="rotate(-90 97.4 61.7)">GND</text>
<text x="99.9" y="61.7" transform="rotate(-90 99.9 61.7)">GND</text>
<text x="144.9" y="71.2">TP1</text>
<text x="56.4" y="77.1">clk</text>
<text x="56.4" y="74.5">vccd1</text>
<text x="77.1" y="77.5" transform="rotate(-90 77.1 77.5)">vdda1</text>
<text x="94.8" y="77.5" transform="rotate(-90 94.8 77.5)">vdda1</text>
<text x="97.4" y="77.2" transform="rotate(-90 97.4 77.2)">vssd1</text>
<text x="99.9" y="77.2" transform="rotate(-90 99.9 77.2)">vssa1</text>
<text x="121.5" y="77.1">ui_in[0]</text>
<text x="121.5" y="74.5">ui_in[1]</text>
<text x="11.5" y="79.6">p_rst</text>
<text x="17.8" y="78.4">p_rst</text>
<text x="56.4" y="82.2">vssa1</text>
<text x="56.4" y="79.6">rst_n</text>
<text x="74.5" y="79.2" transform="rotate(-90 74.5 79.2)">ui_in[7]</text>
<text x="79.6" y="81.2" transform="rotate(-90 79.6 81.2)">analog[5]</text>
<text x="82.1" y="81.2" transform="rotate(-90 82.1 81.2)">analog[4]</text>
<text x="84.7" y="81.2" transform="rotate(-90 84.7 81.2)">analog[3]</text>
<text x="87.2" y="81.2" transform="rotate(-90 87.2 81.2)">analog[2]</text>
<text x="89.8" y="81.2" transform="rotate(-90 89.8 81.2)">analog[1]</text>
<text x="92.3" y="81.2" transform="rotate(-90 92.3 81.2)">analog[0]</text>
<text x="102.5" y="79.2" transform="rotate(-90 102.5 79.2)">ui_in[6]</text>
<text x="105" y="79.2" transform="rotate(-90 105 79.2)">ui_in[5]</text>
<text x="107.5" y="79.2" transform="rotate(-90 107.5 79.2)">ui_in[4]</text>
<text x="110.1" y="79.2" transform="rotate(-90 110.1 79.2)">ui_in[3]</text>
<text x="112.6" y="79.2" transform="rotate(-90 112.6 79.2)">ui_in[2]</text>
<text x="124.1" y="82.2">vssio</text>
<text x="124.4" y="79.6">vdda</text>
<text x="168.1" y="83.8">GND</text>
<text x="120.8" y="89.8">reserved</text>
<text x="120.8" y="87.2">reserved</text>
<text x="120.8" y="84.7">reserved</text>
<text x="41.1" y="92.3">GND</text>
<text x="56.4" y="92.3">vssio</text>
<text x="116.2" y="92.3">ctrl_sel_rst_n</text>
<text x="118" y="94.9">ctrl_sel_inc</text>
<text x="121.2" y="99.9">ctrl_ena</text>
<text x="124.7" y="97.4">vssd</text>
<text x="137.7" y="97.4">GND</text>
<text x="56.4" y="107.6">uo_out[0]</text>
<text x="123" y="102.5">resetb</text>
<text x="124.7" y="105">vssa</text>
<text x="126.2" y="107.6">NC</text>
<text x="137.7" y="105">GND</text>
<text x="56.4" y="112.6">vddio</text>
<text x="56.4" y="110.1">vccd2</text>
<text x="123.8" y="112.6">vddio</text>
<text x="124.5" y="110.1">vccd</text>
<text x="147.8" y="116.8">GND</text>
<text x="66.9" y="121.4" transform="rotate(-90 66.9 121.4)">ThermalPad</text>
<text x="74.5" y="121.4" transform="rotate(-90 74.5 121.4)">vssa2</text>
<text x="77.1" y="121.4" transform="rotate(-90 77.1 121.4)">uo_out[1]</text>
<text x="79.6" y="121.4" transform="rotate(-90 79.6 121.4)">uo_out[2]</text>
<text x="82.1" y="121.4" transform="rotate(-90 82.1 121.4)">uo_out[3]</text>
<text x="84.7" y="121.4" transform="rotate(-90 84.7 121.4)">uo_out[4]</text>
<text x="87.2" y="121.4" transform="rotate(-90 87.2 121.4)">uo_out[5]</text>
<text x="89.8" y="121.4" transform="rotate(-90 89.8 121.4)">uo_out[6]</text>
<text x="92.3" y="121.4" transform="rotate(-90 92.3 121.4)">uo_out[7]</text>
<text x="94.8" y="121.4" transform="rotate(-90 94.8 121.4)">vdda2</text>
<text x="97.4" y="121.4" transform="rotate(-90 97.4 121.4)">vssd2</text>
<text x="99.9" y="121.4" transform="rotate(-90 99.9 121.4)">analog[6]</text>
<text x="102.5" y="121.4" transform="rotate(-90 102.5 121.4)">analog[7]</text>
<text x="105" y="121.4" transform="rotate(-90 105 121.4)">analog[8]</text>
<text x="107.5" y="121.4" transform="rotate(-90 107.5 121.4)">analog[9]</text>
<text x="110.1" y="121.4" transform="rotate(-90 110.1 121.4)">analog[10]</text>
<text x="112.6" y="121.4" transform="rotate(-90 112.6 121.4)">analog[11]</text>
<text x="66.9" y="136.7" transform="rotate(-90 66.9 136.7)">GND</text>
<text x="15.2" y="149.5">0.1uf</text>
<text x="15.8" y="146.9">C17</text>
<text x="30.5" y="149.5">0.1uf</text>
<text x="31.1" y="146.9">C18</text>
<text x="47" y="149.5">0.1uf</text>
<text x="48.9" y="146.9">C19</text>
<text x="58.8" y="148.1">0.1uf</text>
<text x="58.8" y="145.7">C20</text>
<text x="81.7" y="155.9">C22</text>
<text x="20.8" y="160">GND</text>
<text x="39" y="160.8" transform="rotate(-90 39 160.8)">GND</text>
<text x="46.6" y="160.8" transform="rotate(-90 46.6 160.8)">GND</text>
<text x="63.5" y="159.6">0.1uf</text>
<text x="64.1" y="157.1">C21</text>
<text x="81.7" y="158.3">0.1uf</text>
<text x="56.7" y="162.1" transform="rotate(-90 56.7 162.1)">GND</text>
<text x="137.7" y="165">GND</text>
<text x="72" y="169.7" transform="rotate(-90 72 169.7)">GND</text>
<text x="79.6" y="169.7" transform="rotate(-90 79.6 169.7)">GND</text>
<text x="13.5" y="183.8">C23</text>
<text x="30.9" y="183.8">C24</text>
<text x="41" y="183.8">C25</text>
<text x="51.2" y="183.8">C26</text>
<text x="12.3" y="186.2">0.1uf</text>
<text x="30.9" y="186.2">0.1uf</text>
<text x="41" y="186.2">0.1uf</text>
<text x="51.2" y="186.2">0.1uf</text>
<text x="21.2" y="197.6" transform="rotate(-90 21.2 197.6)">GND</text>
<text x="28.8" y="197.6" transform="rotate(-90 28.8 197.6)">GND</text>
<text x="39" y="197.6" transform="rotate(-90 39 197.6)">GND</text>
<text x="46.2" y="195.5">GND</text>
</g>
<g font-size="1.8" fill="#840084">
<text x="16.1" y="25">1u</text>
<text x="46.1" y="38.9">1u</text>
<text x="70.2" y="38.9">1u</text>
<text x="79.1" y="38.9">1u</text>
<text x="88" y="38.9">1u</text>
</g>
<g font-size="1.8" fill="#0000c2">
<text x="34.3" y="24.2">To avoid</text>
<text x="34.3" y="26.3">board,</text>
<text x="34.3" y="28.3">local</text>
<text x="40.2" y="28.3">bulk</text>
<text x="41.4" y="26.3">the</text>
<text x="43.8" y="24.2">interfering</text>
<text x="45.3" y="28.3">and</text>
<text x="45.6" y="26.3">PDN</text>
<text x="50" y="28.3">compensates</text>
<text x="50.6" y="26.3">routes</text>
<text x="54.8" y="24.2">with</text>
<text x="57.7" y="26.3">around</text>
<text x="59.8" y="24.2">signal</text>
<text x="63.5" y="28.3">for</text>
<text x="65.4" y="26.3">a</text>
<text x="66.7" y="24.2">traces</text>
<text x="67.3" y="28.3">this.</text>
<text x="67.7" y="26.3">good</text>
<text x="73.5" y="26.3">deal.</text>
<text x="73.7" y="24.2">while</text>
<text x="79.7" y="24.2">staying</text>
<text x="80.5" y="26.3">Extra</text>
<text x="86.5" y="26.3">bypass</text>
<text x="87.7" y="24.2">on</text>
<text x="91.2" y="24.2">a</text>
<text x="93.5" y="24.2">2-layer</text>
<text x="94.2" y="26.3">acts</text>
<text x="144.5" y="34.7">VDD*</text>
<text x="150.3" y="34.7">3v3</text>
<text x="144.5" y="36.7">VCC*</text>
<text x="150.3" y="36.7">1v8</text>
<text x="156.5" y="86.7">Convenience</text>
<text x="169.4" y="86.7">header</text>
<text x="177" y="86.7">for</text>
<text x="180.8" y="86.7">ASIC MUX</text>
<text x="125.2" y="130.1">pull-downs</text>
<text x="137.4" y="130.1">used</text>
<text x="143" y="130.1">in</text>
<text x="145.9" y="130.1">conjunction</text>
<text x="125.2" y="132.2">with</text>
<text x="125.2" y="134.2">poor</text>
<text x="130.2" y="132.2">weak</text>
<text x="130.6" y="134.2">man's</text>
<text x="136" y="132.2">PU</text>
<text x="137.4" y="134.2">ASIC detector</text>
<text x="139.7" y="132.2">on</text>
<text x="143.2" y="132.2">demoboard</text>
<text x="151.7" y="134.2">circuit.</text>
<text x="154.8" y="132.2">for</text>
<text x="125.2" y="138.3">Other</text>
<text x="125.2" y="140.4">dedicated</text>
<text x="125.2" y="142.4">for</text>
<text x="129.1" y="142.4">that.</text>
<text x="131.5" y="138.3">possibility</text>
<text x="135.6" y="140.4">i2c</text>
<text x="139.7" y="140.4">eeprom</text>
<text x="142.3" y="138.3">is</text>
<text x="145.1" y="138.3">to</text>
<text x="147.8" y="140.4">and</text>
<text x="148.2" y="138.3">use</text>
<text x="152.4" y="140.4">probe</text>
<text x="152.6" y="138.3">a</text>
</g>
<g font-size="1.8" fill="#00c2c2">
<text x="16.5" y="51.7">ui_in[0..7]</text>
<text x="30.6" y="50.5">ui_in[0..7]</text>
<text x="14.7" y="56.8">uo_out[0..7]</text>
<text x="28.8" y="55.5">uo_out[0..7]</text>
<text x="18.1" y="61.8">uio[0..7]</text>
<text x="32.2" y="60.6">uio[0..7]</text>
<text x="73.3" y="64.8" transform="rotate(-90 73.3 64.8)">ui_in7</text>
<text x="101.3" y="64.8" transform="rotate(-90 101.3 64.8)">ui_in6</text>
<text x="103.8" y="64.8" transform="rotate(-90 103.8 64.8)">ui_in5</text>
<text x="106.3" y="64.8" transform="rotate(-90 106.3 64.8)">ui_in4</text>
<text x="108.9" y="64.8" transform="rotate(-90 108.9 64.8)">ui_in3</text>
<text x="111.4" y="64.8" transform="rotate(-90 111.4 64.8)">ui_in2</text>
<text x="135.9" y="73.3">ui_in1</text>
<text x="151.1" y="75.9">ui_in0</text>
<text x="43.7" y="82.2">GND</text>
<text x="43.9" y="83.5">uio0</text>
<text x="30" y="86">uio1</text>
<text x="43.9" y="88.6">uio2</text>
<text x="43.9" y="93.6">uio3</text>
<text x="43.9" y="101.3">uio6</text>
<text x="43.9" y="98.7">uio5</text>
<text x="43.9" y="96.2">uio4</text>
<text x="40.6" y="106.3">uo_out0</text>
<text x="43.9" y="103.8">uio7</text>
<text x="74.5" y="135.4" transform="rotate(-90 74.5 135.4)">GND</text>
<text x="75.9" y="137.3" transform="rotate(-90 75.9 137.3)">uo_out1</text>
<text x="78.4" y="137.3" transform="rotate(-90 78.4 137.3)">uo_out2</text>
<text x="80.9" y="137.3" transform="rotate(-90 80.9 137.3)">uo_out3</text>
<text x="83.5" y="137.3" transform="rotate(-90 83.5 137.3)">uo_out4</text>
<text x="86" y="137.3" transform="rotate(-90 86 137.3)">uo_out5</text>
<text x="88.6" y="137.3" transform="rotate(-90 88.6 137.3)">uo_out6</text>
<text x="91.1" y="137.3" transform="rotate(-90 91.1 137.3)">uo_out7</text>
</g>
<g font-size="1.8" fill="#000084">
<text x="81.3" y="50.5">chip_an[0..5]</text>
<text x="35.5" y="65.7">chip_an[0..5]</text>
<text x="13.7" y="66.9">chip_an[0..5]</text>
<text x="110.5" y="138.1">chip_an[6..11]</text>
</g>
<g font-size="1.8">
<text x="78.4" y="64.8" transform="rotate(-90 78.4 64.8)">chip_an5</text>
<text x="80.9" y="64.8" transform="rotate(-90 80.9 64.8)">chip_an4</text>
<text x="83.5" y="64.8" transform="rotate(-90 83.5 64.8)">chip_an3</text>
<text x="86" y="64.8" transform="rotate(-90 86 64.8)">chip_an2</text>
<text x="88.6" y="64.8" transform="rotate(-90 88.6 64.8)">chip_an1</text>
<text x="91.1" y="64.8" transform="rotate(-90 91.1 64.8)">chip_an0</text>
<text x="76.7" y="66.1" transform="rotate(-90 76.7 66.1)">vdda_all</text>
<text x="134.7" y="83.5">RES3</text>
<text x="137.7" y="82.2">GND</text>
<text x="134.7" y="86">RES2</text>
<text x="134.7" y="88.6">RES1</text>
<text x="135.9" y="101.3">reset_b</text>
<text x="98.8" y="124.5" transform="rotate(-90 98.8 124.5)">11</text>
<text x="103.9" y="124.5" transform="rotate(-90 103.9 124.5)">13</text>
<text x="106.4" y="124.5" transform="rotate(-90 106.4 124.5)">14</text>
<text x="109" y="124.5" transform="rotate(-90 109 124.5)">15</text>
<text x="97.4" y="135.4" transform="rotate(-90 97.4 135.4)">GND</text>
<text x="98.7" y="133.1" transform="rotate(-90 98.7 133.1)">chip_an6</text>
<text x="101.3" y="133.1" transform="rotate(-90 101.3 133.1)">chip_an7</text>
<text x="103.8" y="133.1" transform="rotate(-90 103.8 133.1)">chip_an8</text>
<text x="106.3" y="133.1" transform="rotate(-90 106.3 133.1)">chip_an9</text>
<text x="108.9" y="134.4" transform="rotate(-90 108.9 134.4)">chip_an10</text>
<text x="111.4" y="134.4" transform="rotate(-90 111.4 134.4)">chip_an11</text>
</g>
<g font-size="1.8" fill="#a1a1a1">
<text x="165.2" y="64">J5</text>
<text x="162.3" y="72.5" transform="rotate(-90 162.3 72.5)">4</text>
<text x="164.8" y="72.5" transform="rotate(-90 164.8 72.5)">3</text>
<text x="167.4" y="72.5" transform="rotate(-90 167.4 72.5)">2</text>
<text x="169.9" y="72.5" transform="rotate(-90 169.9 72.5)">1</text>
<text x="151.6" y="105.1">R9</text>
<text x="151.6" y="107.5">1k</text>
<text x="141.5" y="153.3">R11</text>
<text x="141.5" y="155.8">1k</text>
</g>
<g font-size="1.8" fill="#f90">
<text x="16.3" y="77.1">p_clk</text>
<text x="22.9" y="75.9">p_clk</text>
</g>
<g font-size="1.8" fill="#c2c200">
<text x="162.2" y="83.8" transform="rotate(-90 162.2 83.8)">ctrl_ena</text>
<text x="164.8" y="83.8" transform="rotate(-90 164.8 83.8)">ctrl_inc</text>
<text x="167.3" y="83.8" transform="rotate(-90 167.3 83.8)">ctrl_~{rst}</text>
<text x="145.4" y="91.1">ctrl_~{rst}</text>
<text x="153.9" y="94.9">ctrl_inc</text>
<text x="153.9" y="99.9">ctrl_ena</text>
<text x="128.7" y="148.2">ctrl_~{rst}</text>
</g>
<g font-size="1.6" fill="#008484">
<text x="56.4" y="89.7">uio[2]</text>
<text x="56.4" y="87.2">uio[1]</text>
<text x="56.4" y="84.6">uio[0]</text>
<text x="56.4" y="94.8">uio[3]</text>
<text x="56.4" y="99.9">uio[5]</text>
<text x="56.4" y="97.3">uio[4]</text>
<text x="56.4" y="105">uio[7]</text>
<text x="56.4" y="102.4">uio[6]</text>
</g>
<g font-size="1.4" fill="#0000c2">
<text x="104.6" y="39.8">Replace</text>
<text x="104.6" y="41.4">sense</text>
<text x="109.9" y="41.4">resistors</text>
<text x="111.6" y="39.8">0R</text>
<text x="114.5" y="39.8">with</text>
<text x="117.4" y="41.4">to</text>
<text x="118.6" y="39.8">current</text>
<text x="119.9" y="41.4">monitor</text>
<text x="104.6" y="43">current</text>
<text x="111" y="43">on</text>
<text x="113.8" y="43">rail</text>
</g>
<g font-size="1.4" fill="#840000">
<text x="115" y="101.4" transform="rotate(-90 115 101.4)">mapping</text>
<text x="115" y="104.9" transform="rotate(-90 115 104.9)">TT6</text>
<text x="115" y="111.2" transform="rotate(-90 115 111.2)">names:</text>
<text x="115" y="119.9" transform="rotate(-90 115 119.9)">*</text>
<text x="115" y="118.1" transform="rotate(-90 115 118.1)">I/O</text>
<text x="115" y="114.5" transform="rotate(-90 115 114.5)">pin</text>
</g>
<text font-size="1.4" fill="#008484" x="112.6" y="123.9">Openframe_QFN_TT06_REV2</text>
</svg>
